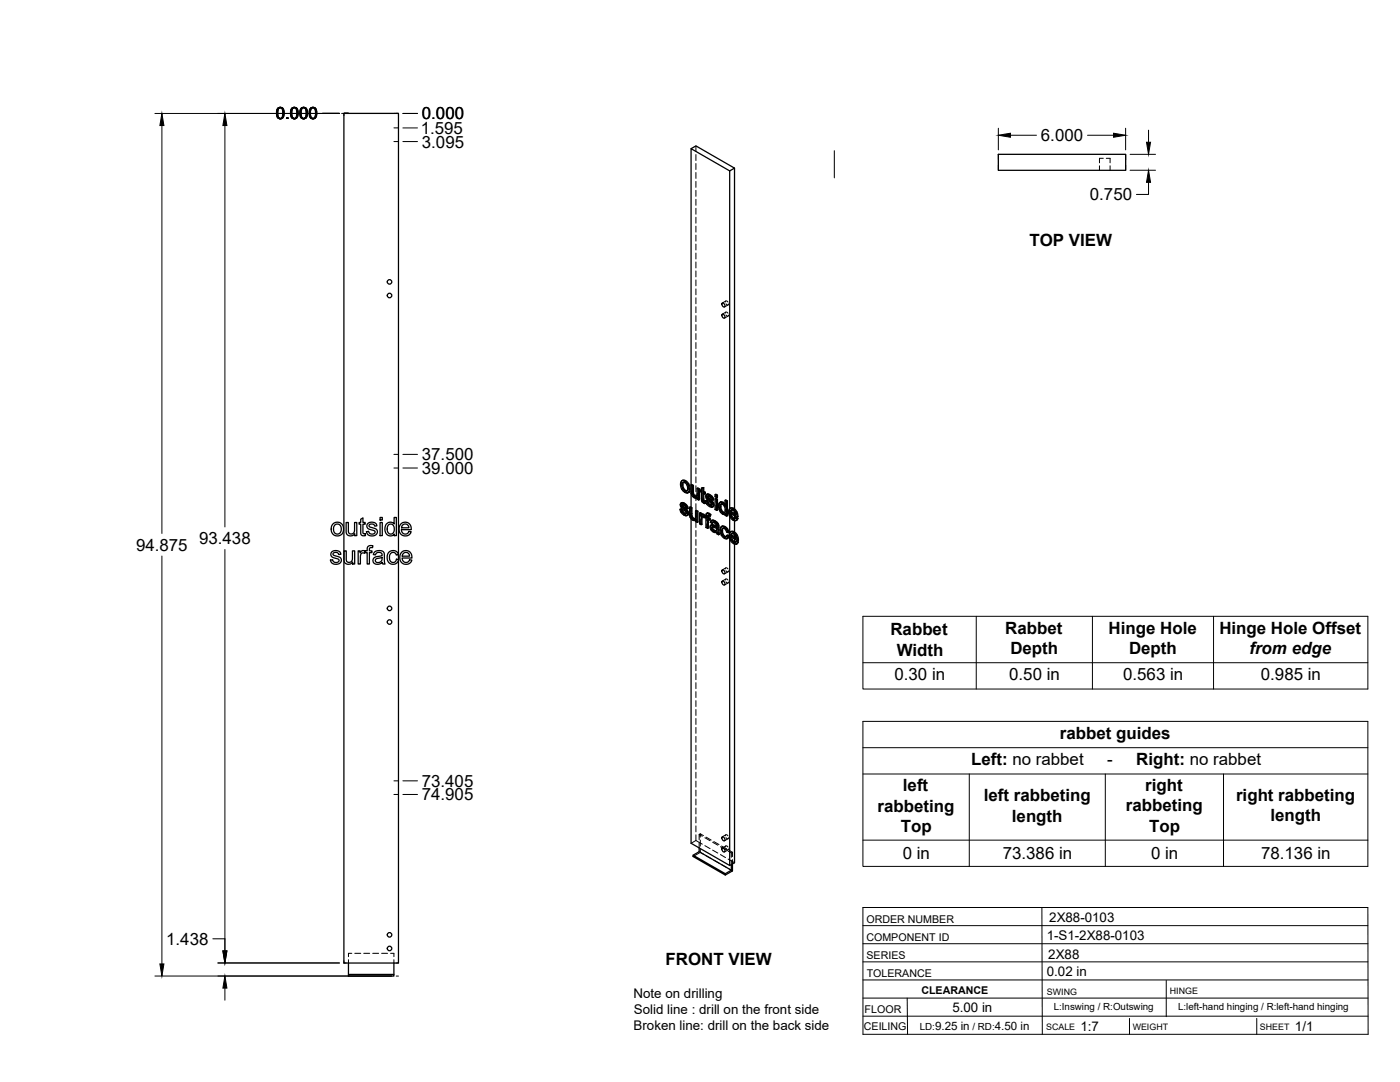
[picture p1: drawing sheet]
<svg xmlns="http://www.w3.org/2000/svg" width="559mm" height="432mm" viewBox="0 0 559 432" stroke-linecap="round" stroke-linejoin="round" font-family="sans-serif">
<!-- layer: Visible -->
<g fill="none" stroke="#000" stroke-width=".51">
<path d="M275.8 59.3l2-1.1 15.4 8.9-1.9 1.1M293.2 67.1v136M398.5 61.6h50.8v6.4h-50.8zM288.3 125.4a.93 .93 0 0 1 .9 .5 .93 .93 0 0 1-.2 1.1l-.8-.9zM288.3 120.9a.93 .93 0 0 1 .9 .6 .93 .93 0 0 1-.2 1l-.8-.8zM272.2 191.8l.8-.2 .7 .2zM272.2 191.8l-.5 .7-.1 .8 .5 1.9 1.6 1.5h.7l.5-.3M272.3 193.6l.3 1.5M272.6 195.1l.3-.2 .8 .8-.3 .2zM272.8 192.5l-.2 .9M272.9 194.9l-.3-1.5-.3 .1 .2-.8 .5-.2 .9 .6 .5 1.4-.2 1.4h-.8M273.4 192l1 1a1.92 1.92 0 0 1 1 2"/>
<path d="M273.7 195.7l.5 .2M273.7 191.8l1.2 1.3M274.6 193.3l.5 1.9 .3-.2-.2 1.2M275.1 195.2l-.2 1.2 .3-.2-.6 .5M275.8 196.7v5.7M276.5 193.9v3.1l.3-.1 .3 .6M276.5 197.1l.3 .6 .3-.2 .5 .4M276.8 197.7l.4 .4h.9l-.3 .1M276.8 193.7l-.7-.3-.3 .1v2.9l.3 1.1 .8 1a.97 .97 0 0 0 1.4 .1v.6l.5 .4M276.8 196.9v-3.2l-.3 .2-.7-.4v-134.2l15.5 8.9v134.7h.9a1.88 1.88 0 0 1 1.9 1.3M277.2 198.1l.6 .1M278.2 194.9l.6 .4 .4-.2v4.3l-.4 .2v-4.3"/>
<path d="M278.3 198.6l-.3 .2M279.2 195.1l-.7-.4-.3 .2v2.6l-.4 .7M280 195.5l-.5 .1v.6l.5 .3v3.3l.8 1h.8l-.1-.7-.6 .1M280 194.8l.9-.2v1.5M280.6 194.8v1.5l.3-.2 .6 .3M280.6 196.3l.6 .3 .3-.2v.6l-.3 .2v-.6M280.6 199.8l.7 .2M280.7 200l.8 .1M280.9 194.6l-.9 .2v1.1l-.5-.3M280.9 197v2.6M281.2 197.2l-.6-.4v2.9l.5 .1M281.6 199.9l.6 .2"/>
<path d="M282.1 197.3l1.3 .1M282.3 198.3l.1 .3 .3-.2 .2 .4M282.4 198.6l.2 .3a1.16 1.16 0 0 1 1.4 .8l.4 .4M282.4 197.2l-.4 .2M282.5 197.4l.6 .2 .3-.2 .7 .6M282.5 199.9l-.6-.2-.3 .2 .4 1.2 .9 .9a1.24 1.24 0 0 0 1.6 .2M282.6 198v.1M282.6 198.9l1.5 1.4 .3-.2 .4 .7M282.7 198.4l-.1-.3-.3 .2 .1-.2 1 .3 .5 1 .6 .2M282.8 197.2l-.9 .3-.2 .9 .4 .8 1.9 1.8-.2 .7M283.1 197.6l.7 .6 .3-.2 .5 .7M283.8 198.2l.5 .7 .3-.2 .2 .8-.3 .1-.2-.7"/>
<path d="M285.4 199.1l.3-.2 .7 .3-.4 .2zM285.4 197.4l.3-.2 .7 .4-.4 .2zM285.4 199.1v4.2l.6 .4M285.4 197.4v.8l.6 .4M286.4 199.2v4.3l-.4 .2v-4.3M286.4 197.6v.8l-.4 .2v-.8M289.4 199.7l.6 .3 .3-.1v5.9l-.3 .2v-6M290.3 199.9l-.6-.4-.3 .2v2.1l-.4-.7M133 209l1.7-.6 1.4 .5 .9 1.2v2.2l-.8 1.1-1.8 .5-1.5-.7-.7-1.6a2.9 2.9 0 0 1 .8-2.6zM133.5 209.6l1.2-.5 .7 .2 .5 .6 .3 1.7-.8 1.4-1.2 .1-.8-.6-.3-1.6zM137.3 219.8h.9v3a1.32 1.32 0 0 0 1.3 1.7 1.32 1.32 0 0 0 1.2-1.8v-2.9h.9v5.3h-.8v-.8a1.86 1.86 0 0 1-2.3 .9 1.86 1.86 0 0 1-1.2-2.1zM138.2 208.5h.8l.1 3.8a1.31 1.31 0 0 0 1.7 .7 1.31 1.31 0 0 0 .7-1.7v-2.8h.9v5.3h-.8v-.8a1.86 1.86 0 0 1-2.2 .8 1.86 1.86 0 0 1-1.2-2z"/>
<path d="M143 219.8h.7v.8a1.28 1.28 0 0 1 2.1-.6l.8-.2v-1.1a1.56 1.56 0 0 1 2.2-.9l-.1 .8a.81 .81 0 0 0-.9 0 .81 .81 0 0 0-.4 .8v.4h1.1v.7h-1.1v4.6h-.8v-4.6h-.8v-.4l-.3 .7-.8-.2-.7 .5-.2 4h-.8zM144 207.2l.9-.5v1.8h.9v.7h-.9v3.4l.2 .4h.7l.1 .8h-1.3l-.6-.7v-3.9h-.7v-.7h.7zM146.7 209l.9-.5 1.4-.1a1.53 1.53 0 0 1 1.4 1.5l-.8 .1a1.17 1.17 0 0 0-1.2-.9 1.17 1.17 0 0 0-1.1 .8l.4 .5 2.1 .5a1.6 1.6 0 0 1 .7 2.1 1.6 1.6 0 0 1-2 .9l-1.5-.4-.7-1.3 .9-.2 .4 .9 .5 .2 1.3-.2a.73 .73 0 0 0 .3-.9 .73 .73 0 0 0-.9-.4l-1.1-.3a1.41 1.41 0 0 1-1-2.3zM151.7 208.5h.9v5.3h-.9zM151.7 206.5h.9v1h-.9zM154.2 209.1l1.2-.7a1.86 1.86 0 0 1 1.9 .7v-2.6h.9v7.3h-.8v-.7a2.17 2.17 0 0 1-2.7 .5 2.17 2.17 0 0 1-1.1-2.5zM155 209.5l1.3-.3 .9 1v2l-.8 .9-1-.1-.7-.9-.1-1.5zM160 209.1a2.46 2.46 0 0 1 2.9-.4 2.46 2.46 0 0 1 1.2 2.7h-3.9l.3 1 .8 .7a1.46 1.46 0 0 0 1.9-1l.9 .1-.5 .9-.9 .7h-1.5l-1.2-.6-.7-1.7 .1-1.2zM160.7 209.5l.6-.3h1l.6 .6 .3 .8h-2.9zM271.4 203.3l.6 .2M271.9 200.7l1.3 .1M272 203.5l.4-.2 .2 .9-.3 .1z"/>
<path d="M272.1 201.7l.7 .5M272.2 202l.2 .4a1.49 1.49 0 0 1 1.6 .9l.3 .2M272.2 200.6l-.4 .2M272.3 204.3l.7 .7h.8M272.3 200.8l.6 .2 .3-.2 .8 .6M272.4 203.3l-.7-.2-.3 .2 .5 1.3 .8 .8a1.26 1.26 0 0 0 1.6 .2M272.4 202.4l1.5 1.3 .4-.2 .4 .7M272.5 201.4l-.1 .1M272.5 201.8l-.1-.3-.3 .2 .1-.2 1 .3 .5 1 .7 .3M272.6 204.2l.7 .6M272.6 200.6l-.8 .2-.3 .9 .4 .9 1.8 1.7 .2 .5-.3 .3M272.9 201l.7 .6 .4-.2 .5 .7"/>
<path d="M273 205l.6 .1M273.6 201.6l.5 .7 .4-.2 .2 .8-.3 .2-.3-.8M273.7 205.1h-.1M273.9 203.7l.4 .6 .4-.1 .1 .7M274.3 204.3l.2 .8 .3-.2-.2 .6M274.5 205.1l-.2 .5 .3-.1-.4 .3M275.2 202.4l.7 .4 .3-.2v3.2M275.8 207v129.5l15.5 8.9v-130.3M275.9 202.8v3.1l.3-.1 .3 .6M275.9 206l.3 .6 .3-.2 .4 .4M276.2 206.6l.4 .4h.9M276.2 202.6l-.7-.3-.3 .1v3.1l.3 1.1 .8 .8a.97 .97 0 0 0 1.4 .1"/>
<path d="M276.6 207l.6 .2M277.5 207l-.3 .2M277.6 203.8l.7 .4 .3-.2v4.3l-.3 .2v-4.3M277.7 207.5v.7l.6 .3M277.7 207.6l-.2 .1M278.6 204l-.7-.4-.3 .2v2.7l-.4 .7M279.2 204.7l.6 .4 .3-.2v.5l.4-.2M279.8 205.1v.6l.7-.5 .4 .1M280 206.4l.2 2.8-.3 .2v-2.2M280.1 204.9l-.6-.3-.3 .1v4.3l.7 .4M280.2 205.4l.7-.1 .6 .4M280.3 206.1v.1"/>
<path d="M280.6 205.4l.6 .5M281 206.6l-.8-.5-.2 .3 .3-.2-.1 .8M281.2 206.5l.6 .3v3.7l.6 .4M281.2 206.5v-.4l-.2 .5M281.2 200.3l.1 .7M281.2 206.5l-.2 .1M282.2 204.9h.9l.6 .4M282.2 200.1l.3-.2 .3 .8-.3 .2zM282.4 206.6l.7 .4 .3-.2v.6l-.3 .2v-.6M282.5 204.7l-.5 .2M282.5 200.9l.7 .6h.8M282.7 207.3v3.4l-.3 .2v-3.8l.7 .5"/>
<path d="M282.7 205.7v.7M282.8 205.1l.6 .4 .3-.2-.4 .8 .1-.6M282.8 200.7l.7 .7M283.1 204.9l-.6-.2-.5 .3-.2 1.2-.6-.3 .6-.1M283.2 201.5l.6 .2M283.3 206.1a.45 .45 0 0 0-.5-.5 .45 .45 0 0 0-.4 .6v.4l.3-.2 .7 .4M283.9 209.6l.7-.2 1.4 .5M283.9 201.7h-.1M284.1 210.7l.2 .6 .3-.2 .6 .5M284.1 200.3l.4 .6 .3-.1 .2 .7M284.2 210.4l-.1 .3 .3-.2 .2 .6M284.2 209.4l-.5 .2"/>
<path d="M284.3 211.3l.5 .5h1h-1M284.3 210.3l-.1 .1M284.4 207.8l.8 .3 .3-.2 .8 .6M284.4 210.3l.8 .3a.72 .72 0 0 1 .8 .6 .72 .72 0 0 1-.5 .8M284.4 210.3l-.2 .1M284.4 210.3v.2M284.5 200.9l.2 .8 .3-.2-.2 .6M284.5 208.4l-.4 .5 .6-.5 1.1 .9a.48 .48 0 0 1 .1 .8 .48 .48 0 0 1-.7-.2l-.9-.3M284.6 209.4l-1 .3-.2 1 .7 1.1 1.1 .7a.63 .63 0 0 1 .7 0 .63 .63 0 0 1 .3 .5l.6 .4M284.7 201.7l-.2 .5 .3-.1-.5 .3M284.7 207.6l-.8 .2M285.2 208.1l.8 .6 .3-.2 .4 .5"/>
<path d="M285.5 207.9l-.8-.3-.9 .3-.3 .5 .6 .5M286 208.7l.4 .5 .3-.2 .2 .7M286.4 209.2l.2 .6 .3-.1 .1 2.9M286.6 209.8l.1 2.9 .3-.1 .1 .6-.3 .2-.1-.6M287.4 202.4l.3 1.4M287.5 200.4h1.2l.6 .6M287.7 201.3h.7l.7 .8 .3 1.1-.2 1.4M287.7 201.3l-.3 1.1 .4-.2 .3 1.4M287.7 203.8l.4-.2 .7 .8-.5 .1zM287.8 201.2l-.1 .1M287.8 200.3l-.5 .2M288 201.2l-.2 1"/>
<path d="M288.1 212l.3 1.4 .3-.2 .7 .8M288.2 210.1l.9 .2 .3-.2 1 1M288.4 213.4l.7 .8h.8M288.4 200.6l.6 .5h.4M288.4 204.6h.8M288.5 209.9l-.6 .3M288.6 210.8l-.2 1M288.7 200.4l-.9-.1-.7 .4-.2 2.1 1 2 1 .5 .5-.2v.6l.6 .3M288.8 204.4l.4 .1M289.1 210.3l.9 .8a.88 .88 0 0 1 .7 .5 .88 .88 0 0 1-.1 1l-.5-1.3M289.4 210.1l-.9-.2-.7 .4-.3 .7v1.3l.9 2 1 .7h.7M289.4 205.1l-.2 .2"/>
<path d="M290 213.7l.7 .4M290.6 212.6l-.6-.3-.6-1.1-.9-.4-.4 1.2 .3-.2 .3 1.4M290.7 214.1l.3-.1-.2 .5-.7 .5zM291 214l-.6-.5-.7 .8-.6-.1M291.3 206.2v6.3M291.5 212.3h.9a1.88 1.88 0 0 1 1.9 1.2M291.5 204.3l2.1 1.2-.5-1.4-.9-.6-.6 .3-.1 .5 .3-.2 1.7 1M291.7 213.6l2.1 1.2-.6-1.4-.8-.5h-.4l-.3 .7 .3-.1 1.7 .9M291.8 206.1l.8 .9 .8-.1M291.8 205.1l.3 .9M292 203.5l-.2 .6M292 214.4l.3 .9"/>
<path d="M292 215.5l.8 .8h.8M292.2 212.9l-.2 .6M292.5 203.1l1 .9a1.94 1.94 0 0 1 1.1 2.1M292.6 207l.6 .1M292.7 212.4l1.1 1a1.96 1.96 0 0 1 .9 2M292.8 216.3l.5 .2M292.9 202.9l-.9-.3-1 .6-.2 1.1 .2 1.4 .7 1.1 1.2 .9h.9l.7-.8M293.1 212.2l-1-.2-.9 .7-.2 1.3 .3 1.2 .7 1.1 1.2 .8h.7l.8-.8M293.2 217.1v127.2l-1.9 1.1M293.2 204.3v.6M293.2 205.8v1.1M293.2 207.8v4.5"/>
<path d="M293.2 213.4v.7M293.2 215.1v1.1M293.3 207l-.1 .1M293.5 216.4l-.2 .1M293.6 206.7l.6 .4M293.8 204.3l.4 1.9 .4-.1-.4 .1M293.8 216l.6 .5M293.9 213.7l.5 1.9 .3-.2-.3 .2M294.2 206.4l-2.8-1.5 .4 1.2 .3-.1 .8 .8M294.4 215.8l-2.8-1.6 .4 1.3 .3-.2 .8 .9M294.5 206.9l-.7 .8M294.5 206.9l-.6-.4-.7 .6"/>
<path d="M294.7 216.3l-.7 .8M294.7 216.3l-.6-.5-.8 .7M132.4 220.2l1.2-.5 1.1 .1a1.53 1.53 0 0 1 1.4 1.4l-.9 .1a1.17 1.17 0 0 0-1.1-.9 1.17 1.17 0 0 0-1.2 .9l.3 .3 2.8 1.1a1.85 1.85 0 0 1-.4 2.2 1.85 1.85 0 0 1-2.2 .2l-1.1-.6-.4-1 .9-.1 .3 .7 .7 .4 1.2-.2a.81 .81 0 0 0 .2-1.1 .81 .81 0 0 0-1-.3l-1.2-.4a1.35 1.35 0 0 1-.6-2.3zM149.5 220.3l.7-.4 1.2-.2 1.7 .6 .3 .6 .3 4.2h-.9l-.2-.6-1.3 .6-1.2 .1-.8-.4-.4-.7a1.74 1.74 0 0 1 2-2l.6-.1a.77 .77 0 0 0 1-.8 .77 .77 0 0 0-1-.7l-1.2 .2-.4 .7-.9-.1zM150 223.2l2.5-.7a1.62 1.62 0 0 1-.6 1.7 1.62 1.62 0 0 1-1.9 0l-.2-.5zM155.2 220.4l1.2-.6h1.4l.8 .7 .4 .9-.8 .1a1.44 1.44 0 0 0-1.9-.9 1.44 1.44 0 0 0-.9 1.9l.2 1.1 .7 .8 1.3-.1 .6-1.1 .9 .1-.1 .5-.6 .9-.9 .4h-1.4l-.9-.6-.7-2zM159 223.3v-178h-21.7v339h21.7v-160.8M160.3 220.5a2.46 2.46 0 0 1 2.9-.5 2.46 2.46 0 0 1 1.2 2.7h-3.9l.2 .9 .8 .8a1.43 1.43 0 0 0 2-1l.9 .1-.5 .9-.9 .7h-1.7l-1-.6-.6-.9-.1-1.1 .1-1zM161 220.9l.5-.4h1.1l.6 .5 .3 1h-3zM288.3 227.5a.93 .93 0 0 1 .9 .5 .93 .93 0 0 1-.2 1l-.8-.8zM288.3 231.9a.93 .93 0 0 1 .9 .5 .93 .93 0 0 1-.2 1.1l-.8-.9zM279.1 338.4v1.5l-2.5 1.4v.5l12.9 7.4v-.5l-12.9-7.4"/>
<path d="M279.1 339.9l12.8 7.4-2.4 1.4M288.3 334a.93 .93 0 0 1 .9 .5 .93 .93 0 0 1-.2 1.1l-.8-.9zM288.3 338.4a.93 .93 0 0 1 .9 .6 .93 .93 0 0 1-.2 1l-.8-.8zM291.9 345v2.3M292.4 344.8v2.8l-2.9 1.6M139.1 384.3v5.2h18.1v-.6h-18.1M157.2 384.3v4.6"/>
<circle cx="155.5" cy="112.5" r=".9"/>
<circle cx="155.5" cy="117.9" r=".9"/>
<circle cx="155.5" cy="248.2" r=".9"/>
<circle cx="155.5" cy="242.8" r=".9"/>
<circle cx="155.5" cy="373.1" r=".9"/>
<circle cx="155.5" cy="378.5" r=".9"/>
</g>
<!-- layer: Hidden -->
<g fill="none" stroke="#000" stroke-width=".4">
<path d="M277.8 58.2v2.3M277.8 61.7v2.4M277.8 65.3v2.3M277.8 68.8v2.4M277.8 72.4v2.4M277.8 76v2.4M277.8 79.5v2.4M438.8 66.2v1.8M440.4 63.2h-1.6v1.8M441.6 63.2h1.5v1.8M443.1 66.2v1.8M277.8 83.1v2.4"/>
<path d="M277.8 86.7v2.4M277.8 90.3v2.3M277.8 93.8v2.4M277.8 97.4v2.4M277.8 101v2.4M277.8 104.5v2.4M277.8 108.1v2.4M277.8 111.7v2.4M277.8 115.3v2.3M277.8 118.8v2.4M277.8 122.4v2.4M277.8 126v2.4"/>
<path d="M277.8 129.6v2.3M277.8 133.1v2.4M277.8 136.7v2.4M289.5 125l.4-.5 .7 .5M289.5 120.5l.4-.4 .7 .5M289.7 124.6l-1.4 .8M289.7 120.1l-1.4 .8M289.8 125.7l.6 .5 .4-.5M289.8 121.2l.7 .5 .3-.4M290.6 126.1l-1.4 .9M290.6 121.7l-1.4 .8M277.8 140.3v2.4"/>
<path d="M277.8 143.8v2.4M277.8 147.4v2.4M277.8 151v2.4M277.8 154.6v2.4M277.8 158.1v2.4M277.8 161.7v2.4M277.8 165.3v2.4M277.8 168.8v2.4M277.8 172.4v2.4M277.8 176v2.4M277.8 179.6v2.3M271.9 193.1l.5 1.9-.3 .2"/>
<path d="M272.4 195l1.3 1.3-.3 .2M272.5 191.6l-.9 1.7M272.8 192.5l-.2 .1M272.9 192.4h.8l-.3 .2M273.7 192.4l.8 .9-.3 .2M273.7 196.3l.9 .3-.3 .2M274.5 195.8l-.3 .1M274.5 193.3l.3 1.4-.4 .2M274.8 194.7l-.1 .8-.5 .4M274.9 196.5l-.3 .1M275.8 193.5v3.2M276.1 193.4l.1 3.3-.3 .2"/>
<path d="M276.2 196.7l.2 .7-.3 .1M276.4 197.4l.4 .6-.3 .2M276.8 198l.6 .5-.3 .1M277.4 198.5l.8 .2 .4-.3-.3 .2M277.8 183.1v2.4M277.8 186.7v2.4M277.8 190.3v2.4M277.8 193.8v2.4M277.8 197.4v2.4M278.1 198.1h.1M278.3 198l-.4 .2M278.4 198.6h-.1"/>
<path d="M278.4 197.8l-.3 .3M278.5 194.7v2.8l-.4 .5M278.6 198.4v.7l-.3 .1M278.6 199.1l.6 .3M279.8 196l.5 .3-.3 .2M279.8 195.5v.5l-.3 .2M280 195.5l.3 .2M280.3 196.3l.1 3.4-.4 .2M280.3 194.6v1.1l-.3 .2M280.4 199.7l.2 .5-.3 .1M280.6 196.8l.3-.2v.4M280.9 196.6l.6 .4"/>
<path d="M281.9 199.7l.5 1.3-.3 .2M282 197.8l.2 .7-.4 .2M282.1 197.4l-.4 .6M282.2 198.5l.4 .7-.4 .1M282.3 197.2l-.5 .4M282.5 198l.3-.2-.2 .2M282.6 199.2l1.6 1.5-.4 .2M282.7 197.9l-.3 .2M282.8 197.8l.6 .2-.3 .2M283.4 198l.6 .5-.3 .2M284 198.5l.2 .7-.3 .2M284.2 199.2l.6 .3"/>
<path d="M285.7 197.2v.9l-.3 .1M285.7 198.9v1.5M285.7 198.1l.7 .3M289.7 199.5v2.1l-.3 .2M271.7 203.1l.5 1.3-.3 .2M271.8 201.3l.2 .6-.3 .2M271.9 200.8l-.4 .6M272 201.9l.4 .7-.3 .2M272.1 200.6l-.5 .4M272.2 204.4l1.1 1-.3 .1M272.3 201.4l.3-.1-.1 .1M272.4 202.6l1.6 1.5-.3 .2"/>
<path d="M272.6 201.3l-.4 .2M272.6 201.3l.6 .1-.3 .2M273.2 201.4l.6 .6-.3 .1M273.3 205.4l.8 .3-.3 .1M273.8 202l.3 .6-.4 .2M274 204.9l-.2 .1M274 204.1l.2 .5-.3 .2M274 204.9l-.3 .2 .3-.2M274.1 202.6l.6 .3M274.2 204.6l-.2 .3M274.5 205.6l-.4 .1M275.5 202.3l.1 3.3-.3 .2"/>
<path d="M275.6 205.6l.2 .7-.3 .2M275.8 206.3l.4 .6-.3 .2M275.8 202.4v1.7M275.8 205.3v1.7M276.2 206.9l.6 .5-.3 .2M276.8 207.4l.7 .2 .5-.3-.2 .2M277.5 207h.1M277.7 206.9l-.4 .2M277.8 201v2.4M277.8 204.6v2.3M277.8 208.1v2.4M277.8 211.7v2.4"/>
<path d="M277.8 215.3v2.4M277.8 218.9v2.3M277.8 206.7l-.3 .3M277.9 203.6v2.8l-.4 .5M278 207.3v.7l-.3 .2M278 208l.6 .3M279.5 207.3v1.6l-.3 .1M279.5 204.6v1.5M279.5 208.9l.7 .3M280.1 206.1l.8-.1-.3 .2M280.1 205.4v.1M280.2 206.1l.3-.2-.2 .2"/>
<path d="M280.4 205.2l-.6 .5M280.6 200.2l.6 .4-.4 .2M280.9 206l.4 .4M281.2 200.6l.4 .2M281.2 206.1l.3-.1-.2 .4M281.5 205.7v.1M281.5 206.3l.6 .3-.3 .2M281.5 206l-.2 .4M281.5 205.7l-.3 .3M281.8 205.8l.3 .2M282.1 209.1v1.2l-.3 .2M282.1 210.3l.6 .4"/>
<path d="M282.1 206.6v1.3M282.2 205l-.1 1-.3 .2M282.3 204.7l-.5 .4M282.4 201l1.1 1-.3 .1M282.4 207.1l.3-.2v.4M282.5 205.7l.4-.2-.2 .2M282.7 206.9l.7 .5M282.9 205.5l.4 .1-.4 .2M283.3 205.6l.3 .3M283.5 202l.8 .2-.3 .2M283.7 210.1l.4 1.1-.4 .2M283.8 209.6l-.4 .7"/>
<path d="M283.8 208.3l.7 .4M284 209.5l-.5 .3M284.1 211.2l.9 .9-.3 .2M284.1 201.5h-.1M284.1 207.7l-.6 .7M284.2 200.7l.1 .5-.3 .2M284.2 201.5l-.3 .2 .2-.2M284.2 207.6l-.4 .3M284.3 201.2l-.2 .3M284.4 208.4l.4-.1-.3 .1M284.5 210.2l.2-.1zM284.5 210.2l-.2 .1"/>
<path d="M284.6 210.1l-.4 .2M284.6 202.2h-.3M284.7 210.1l1.6 .5-.3 .2M284.8 208.3l.6 .1-.3 .2M285 212.1l.7 .2-.3 .2M285.4 208.4l.7 .7-.3 .2M285.7 212.3h.7l-.4 .1M285.7 201.6v1.6l-.3 .1M285.7 203.2l.7 .3M286 209.9l.3 .1M286 211.7l-.3 .2M286.1 209.1l.2 .7-.3 .2"/>
<path d="M286.2 211.5l-.4 .3M286.3 210.6l-.1 .9-.3 .2M286.3 209.8l-.3 .4M286.4 212.3l.1 .6-.3 .1M286.5 212.9l.6 .3M287.1 201.8l.2 1.3-.3 .2M287.3 200.7l-.2 1.1-.3 .2M287.3 203.1l.6 1.1-.3 .2M287.6 200.4l-.6 .5M287.7 211.4l.5 2-.3 .2M287.9 204.2l.8 .8-.3 .1M287.9 210.3l-.2 1.1-.3 .2"/>
<path d="M288 201.1h.7l-.3 .2M288 201.1l-.2 .1M288 201.1v.1M288.1 201.1l-.3 .1M288.2 213.4l1.2 1.3-.3 .1M288.2 210l-.6 .5M288.6 210.8l-.2 .1M288.7 210.7l.8 .1-.4 .1M288.7 205l.7 .1 .4-.2-.4 .2M288.7 201.1l.8 .8-.4 .2M289.4 201.1l.3 .5M289.4 214.7l1.1 .1"/>
<path d="M289.5 210.8l.5 .5-.3 .2M289.5 201.9l.3 1.5-.4 .2M289.5 205.1h-.1M289.8 203.4l-.2 .8-.4 .3 .3-.1M289.8 204.9v.6l-.4 .2M289.8 205.5l.5 .3M290 211.3l.3 .8-.3 .2M290 214.1l-.1 .1M290.3 212.1l.6 .3M290.4 213.5l-.7 .8M291.1 204.1l.5 1.9-.3 .2M291.3 202.9v3.3"/>
<path d="M291.3 212.5v2.6M291.3 213.5l.5 1.9-.3 .2M291.4 204.9l.4-.2v.4M291.6 206l1.3 1.4-.3 .2M291.6 202.7l-.8 1.6M291.6 214.2l.4-.2v.4M291.8 204.7l2.7 1.6M291.8 215.4l1.3 1.3-.3 .2M291.8 212.1l-.8 1.6M292 214l2.7 1.6M292 203.5l-.2 .1M292.1 203.4l.8 .1-.4 .1"/>
<path d="M292.2 212.9h-.2M292.3 212.7l.8 .1-.4 .2M292.9 203.5l.7 .8-.3 .2M292.9 207.4l1.1 .2-.4 .2M293.1 212.8l.7 .9-.3 .2M293.1 216.7l1.1 .3-.4 .2M293.2 203.1v1.2M293.2 204.9v.9M293.2 206.9v.9M293.2 212.3v1.1M293.2 214.1v1M293.2 216.2v.9"/>
<path d="M293.4 206.9h.1M293.5 205.1l.4 .2M293.6 206.9l-.3 .1 .2-.1M293.6 216.3h.1M293.6 204.3l.3 1-.3 .2M293.7 216.3l-.2 .1M293.7 214.4l.4 .3M293.8 216.2l-.3 .2M293.8 213.7l.3 1-.3 .1M293.9 206.5l-.4 .4M294.1 215.8l-.4 .5M294.1 207.5l-.1 .1"/>
<path d="M294.3 216.9l-.1 .1M159 223.3v.2M277.8 222.4v2.4M277.8 226v2.4M277.8 229.6v2.3M277.8 233.2v2.3M277.8 236.7v2.4M289.5 227.1l.4-.5 .7 .5M289.5 231.5l.4-.5 .7 .5M289.7 226.6l-1.4 .9M289.7 231.1l-1.4 .8M289.8 227.8l.6 .4 .4-.4"/>
<path d="M289.8 232.2l.6 .5 .4-.5M290.6 228.2l-1.4 .8M290.6 232.6l-1.4 .9M277.8 240.3v2.4M277.8 243.9v2.3M277.8 247.4v2.4M277.8 251v2.4M277.8 254.6v2.4M277.8 258.1v2.4M277.8 261.7v2.4M277.8 265.3v2.4M277.8 268.9v2.4"/>
<path d="M277.8 272.4v2.4M277.8 276v2.4M277.8 279.6v2.4M277.8 283.1v2.4M277.8 286.7v2.4M277.8 290.3v2.4M277.8 293.9v2.3M277.8 297.4v2.4M277.8 301v2.4M277.8 304.6v2.4M277.8 308.2v2.3M277.8 311.7v2.4"/>
<path d="M277.8 315.3v2.4M277.8 318.9v2.3M277.8 322.5v2.3M277.8 326v2.4M277.8 329.6v2.4M277.8 333.2v2.2M277.8 335.4l-2 1.1M277.8 335.4l2.5 1.5M279.1 336.3v2.1M279.1 333l1.2 .7M279.5 334.1v-1.4l-.4 .3v2.1M279.5 335.3v2.4"/>
<path d="M279.5 338.8v1.4M279.5 332.7l1.3 .8M281.3 334.3l2.1 1.2M281.3 337.5l2.1 1.2M281.8 334.1l2.1 1.2M284.4 336.1l2.1 1.2M284.4 339.3l2.1 1.1M284.9 335.9l2.1 1.1M287.5 337.9l2.1 1.2M288 337.6l2.1 1.2M289.5 333.6l.4-.5 .7 .5M289.5 338l.4-.5 .7 .5"/>
<path d="M289.7 333.1l-1.4 .9M289.7 337.6l-1.4 .8M289.8 334.3l.6 .5 .4-.5M289.8 338.7l.7 .5 .3-.4M290.6 334.7l-1.4 .9M290.6 339.2l-1.4 .8M290.6 339.7l1.3 .7 .5-.3M291.1 339.4l1.3 .7M279.5 340.2l-2.9 1.6M279.5 340.2l1.3 .7M281.8 341.5l2.1 1.2M284.9 343.3l2.1 1.1"/>
<path d="M287.5 341l2.1 1.2M288 345l2.1 1.2M290.6 342.8l2.6 1.5M291.1 346.8l1.3 .8M291.9 340.4v1.7M291.9 343.3v1.7M292.4 340.1v1.8M292.4 343v1.8M139.1 383v1.3M140.4 380.4h-1.3v1.4M141.6 380.4h2.4M145.2 380.4h2.4"/>
<path d="M148.8 380.4h2.3M152.3 380.4h2.4M155.9 380.4h1.3v1.4M157.2 383v1.3"/>
</g>
<!-- layer: Reference -->
<g fill="none" stroke="#000" stroke-width=".4">
<path d="M136.4 45.3h2.7h-1.8v.9M137.3 45.3h1.8M157.2 45.3h1.8M157.2 56.5h1.8M157.2 51h1.8M158.1 45.3h.9v.9M398.5 61.6v2.1M398.5 65.8v2.2M449.3 61.6v2.1M449.3 65.8v2.2M157.2 186.8h1.8M157.2 181.3h1.8"/>
<path d="M157.2 317.1h1.8M157.2 311.6h1.8M137.3 383.4v.9h.9M158.1 389.5h.9M159 383.4v.9h-.9"/>
</g>
<!-- layer: Hidden Narrow -->
<path d="M276.1 196l-.3 .2M278.5 197l-.3 .2M280.3 198.8l-.3 .1M273.3 203.5l-.3 .1M275.5 204.9l-.3 .2M277.9 205.9l-.3 .2M282.1 205.6l-.3 .2M283.5 200.1l-.3 .1M285.3 210.3l-.3 .2M286.3 210.9l-.3 .2" fill="none" stroke="#000" stroke-width=".4"/>
<!-- layer: Visible Narrow -->
<path d="M276.8 196.1l-.3 .2M280.9 199.2l-.3 .1M283.5 199.3l-.3 .2M273.3 202.7l-.3 .2M276.2 205l-.3 .2M282.7 206l-.3 .2M285.2 209.6l-.3 .2M287 210.4l-.4 .1M287 211.3l-.4 .2" fill="none" stroke="#000" stroke-width=".4"/>
<!-- layer: Titleblock -->
<path d="M344.4 362.2h201.6l.1 50.6h-201.7zM344.4 376.6h201.6M344.4 369.4h201.6M415.9 362.2l.1 50.6M344.4 383.9h201.6M344.4 398.3h201.6M344.4 391.1h201.6M362.1 398.3l.1 14.4M465.5 391.3v14.4M344.4 405.5h201.7M450.8 406.4v6.4M501.6 406.4v6.4" fill="none" stroke="#000" stroke-width=".4"/>
<!-- layer: Custom Tables -->
<path d="M344.4 246h201.6v29h-201.6zM389.7 246v29M436 246v29M484.4 246v29M344.4 264.5h201.6M344.4 287.9h201.6v57.9h-201.6zM344.4 298.4h201.6M344.4 308.9h201.6M386.9 308.9v36.9M441.2 308.9v36.9M488.4 308.9v36.9M344.4 335.3h201.6" fill="none" stroke="#000" stroke-width=".4"/>
<!-- layer: FD_Dimensions -->
<g fill="none" stroke="#000" stroke-width=".4">
<path d="M61.8 45.3h73.7M64.6 50.1v162.8M89.8 50.1v160.2M160.8 45.3h5.8M160.8 56.5h5.8M160.8 51.1h5.8M398.5 51.2v8.6M403.3 54h10.4M434.1 54h10.4M449.3 51.2v8.6M458.4 51.9v4.9M451.1 61.6h10.1"/>
<path d="M451.1 67.9h10.1M458.4 72.8v4.8h-4.8M160.8 186.8h5.8M160.8 181.3h5.8M89.8 219.3v160.2M64.6 221.9v162.8M160.8 317.1h5.8M160.8 311.6h5.8M84.9 374.7h4.9M61.8 389.5h94.6M87 384.3h48.5M89.8 394.3v4.9"/>
</g>
<path d="M64.6 45.3l.8 4.8h-1.6zM89.8 45.3l.8 4.8h-1.6zM398.5 54l4.8-.8v1.6zM444.5 53.2l4.8 .8-4.8 .8zM457.6 56.8h1.6l-.8 4.8zM458.4 67.9l.8 4.9h-1.6zM89 379.5h1.6l-.8 4.8zM63.8 384.7h1.6l-.8 4.8zM89.8 389.5l.8 4.8h-1.6z" fill="#000" stroke="#000" stroke-width=".4"/>
<!-- layer: Smart Centers -->
<path d="M333 60.1v10.9" fill="none" stroke="#000" stroke-width=".4"/>
<g font-size="6.7">
<text x="110" y="47.6">0.000</text>
<text x="168.4" y="47.6">0.000</text>
<text x="167.9" y="53.4">1.595</text>
<text x="168.4" y="58.9">3.095</text>
<text x="415.5" y="56.3">6.000</text>
<text x="435" y="80">0.750</text>
<text x="410.9" y="98.2">TOP VIEW</text>
<text x="168.4" y="183.7">37.500</text>
<text x="168.4" y="189.1">39.000</text>
<text x="54.3" y="219.8">94.875</text>
<text x="79.5" y="217.1">93.438</text>
<text x="355.4" y="253.6">Rabbet</text>
<text x="401.2" y="252.9">Rabbet</text>
<text x="442.5" y="252.9">Hinge Hole</text>
<text x="486.7" y="252.9">Hinge Hole Offset</text>
<text x="357.9" y="261.6">Width</text>
<text x="403.3" y="261">Depth</text>
<text x="450.6" y="261">Depth</text>
<text x="498.7" y="261">from edge</text>
<text x="357" y="271.4">0.30 in</text>
<text x="402.8" y="271.4">0.50 in</text>
<text x="448.3" y="271.4">0.563 in</text>
<text x="503.3" y="271.4">0.985 in</text>
<text x="423" y="294.8">rabbet guides</text>
<text x="387.6" y="305.4">Left: no rabbet</text>
<text x="441.9" y="305.4">-</text>
<text x="453.5" y="305.4">Right: no rabbet</text>
<text x="168.3" y="314">73.405</text>
<text x="360.4" y="315.8">left</text>
<text x="457.1" y="315.8">right</text>
<text x="168.3" y="319.4">74.905</text>
<text x="350.3" y="323.9">rabbeting</text>
<text x="392.7" y="319.8">left rabbeting</text>
<text x="449.4" y="323.8">rabbeting</text>
<text x="493.4" y="319.8">right rabbeting</text>
<text x="403.9" y="327.9">length</text>
<text x="507" y="327.8">length</text>
<text x="359.5" y="331.9">Top</text>
<text x="458.6" y="331.9">Top</text>
<text x="360.3" y="342.9">0 in</text>
<text x="400.2" y="342.9">73.386 in</text>
<text x="459.4" y="342.9">0 in</text>
<text x="503.4" y="342.9">78.136 in</text>
<text x="66.3" y="377">1.438</text>
<text x="265.7" y="385.2">FRONT VIEW</text>
</g>
<g font-size="5.3">
<text x="418.8" y="368">2X88-0103</text>
<text x="417.8" y="375.1">1-S1-2X88-0103</text>
<text x="418.4" y="382.5">2X88</text>
<text x="417.8" y="389.5">0.02 in</text>
<text x="252.9" y="398.4">Note on drilling</text>
<text x="253" y="404.9">Solid line : drill on the front side</text>
<text x="380.1" y="404">5.00 in</text>
<text x="252.9" y="411.2">Broken line: drill on the back side</text>
<text x="431.3" y="411.5">1:7</text>
<text x="516.9" y="411.5">1/1</text>
</g>
<g font-size="4.6">
<text x="373.2" y="411.2">9.25 in</text>
<text x="397" y="411.2">4.50 in</text>
</g>
<g font-size="4.3">
<text x="345.8" y="368.4">ORDER NUMBER</text>
<text x="345.8" y="375.5">COMPONENT ID</text>
<text x="345.8" y="382.7">SERIES</text>
<text x="345.9" y="389.9">TOLERANCE</text>
<text x="367.7" y="396.7">CLEARANCE</text>
<text x="345.1" y="404.3">FLOOR</text>
<text x="344.8" y="411.1">CEILING</text>
</g>
<g font-size="3.9">
<text x="420.6" y="403.1">L:Inswing / R:Outswing</text>
<text x="470.2" y="403.1">L:left-hand hinging / R:left-hand hinging</text>
<text x="367.1" y="411.2">LD:</text>
<text x="388.2" y="411.2">/ RD:</text>
</g>
<g font-size="3.5">
<text x="417.9" y="397">SWING</text>
<text x="466.9" y="396.9">HINGE</text>
<text x="417.5" y="410.9">SCALE</text>
<text x="452.1" y="410.9">WEIGHT</text>
<text x="502.9" y="410.9">SHEET</text>
</g>
</svg>
